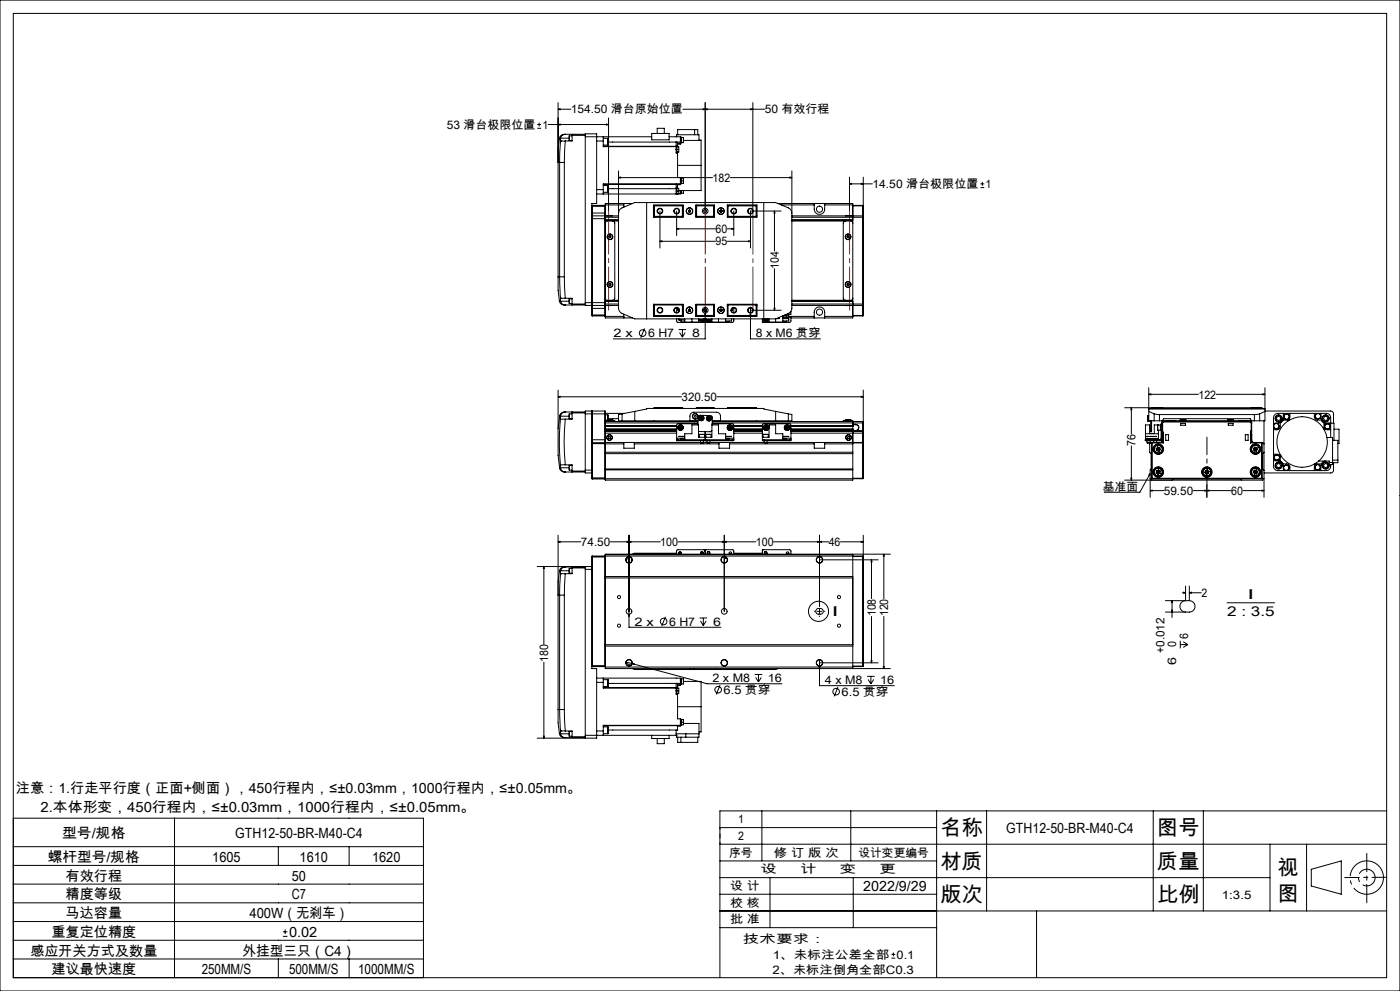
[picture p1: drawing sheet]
<svg xmlns="http://www.w3.org/2000/svg" width="420mm" height="297mm" viewBox="0 0 420 297" stroke-linecap="round" stroke-linejoin="round" font-family="sans-serif">
<g fill="none" stroke="#000" stroke-width=".3">
<path d="M0 0h420v297h-420zM4 4h412v289h-412zM161.2 38.4h1.1M161.2 37.3h1.1M161.7 36.8v1.1M164.5 37.3h18.1M167.4 32.7l.6-.1v.3zM167.4 37.3l.6-.1v.3zM167.4 32.7h3.9M167.4 30.8v52.2M182 37.2l.6 .1-.6 .2zM182.6 35.3v27.9"/>
<path d="M204.9 32.7h24.5M208.4 38.8v1.6M211 32.6l.6 .1-.6 .2zM211.6 32.7l.6-.1v.3zM211.6 30.8v32.4M225.2 32.6l.6 .1-.6 .2zM225.8 30.8v32.4M167.8 41.5l-.4 3.2v4h.5M167.8 41.5l.3 .1M167.9 48.7h1.4M167.9 48.7v34.3M168.1 41.6l.1 .7"/>
<path d="M168.2 42.3l-.3 6.4M168.2 42.3h.1M168.2 42.3h1.4M168.2 41.4l-.1 .2M168.2 41.4h2.5M169.3 48.7v34.3M169.6 40.2a1.49 1.49 0 0 0-1.8 1.3M169.6 42.3l-.3 6.4M169.6 40.2l-.2 .1a1.37 1.37 0 0 0-1.2 1.1M169.6 40.2h6M170.8 40.7v1.4M170.8 40.7h.8"/>
<path d="M170.8 42.1h.8M171.6 40.2v.4M171.6 40.6v1.7h-2M171.6 40.6h4M175.6 41v-.9h3.4v20.9h-1.4v30.5M175.6 41v49.7M175.6 41h19.9M179 42.3h2M179 56.8h2M181 42.3v1.7h22.1v1.6h-.3M181 56.8v1.3M181 41v1.3"/>
<path d="M181 43.5h1.4M181 41.4h1.4M181 57.6h1.4M181 55.6h1.4M181 55.2h23.1M181 43.8h21.8M182.4 41.4v2.1M182.4 55.6v2M182.4 42.6h21.7M182.4 56.5h20.4M185.6 53.2l.6-.1v.3zM185.6 51.2v41.2l.5 1.2 4.3 2h42.3"/>
<path d="M185.6 53.2h28.1M195.5 40h5.2v1.9h-5.2zM197.2 40v-1.6h2.1v1.6M200.7 41h3.4v1.6M202.8 43.8v1M202.8 44.8v1.1h.5M202.8 55.2h.1M202.8 42.6h.1M202.8 42.6v1.2M202.8 55.2v1.3M202.8 56.5v1.6M202.8 58.1h.1"/>
<path d="M202.8 56.4l.8 .1v.8M202.8 41h.1M202.8 44.8h.8M202.8 56.1h.5M202.8 43.7h.5M202.8 57.3h.8M203 41v-.6h6.7v1.7h-4.7M203.1 44h.5v.8M203.1 56.4v1.7M203.3 45.6v.3M203.3 56.1v.4M203.3 45.9v7.3h.8v1.9"/>
<path d="M203.3 43.7v.3M203.3 58.1h.1M203.3 49.6h7M203.3 40.4v-1.6h6v1.6M203.6 44.8v.8h-.5M203.6 57.3v.8h-.5M204.1 55.1v.1M204.1 53.3l.2 1.8M204.1 55.2l-.8 .1v.8M204.1 42.6v.4M204.1 43h-.8v.7M204.1 41.1h.4v1.7h-.4"/>
<path d="M204.1 55.1h-23.1v1.7M204.1 43v.2h-.8M204.1 57.1v1h-25.1M204.1 54.2h.9M204.3 53.4h.7v.8M204.3 41.1v1.7M204.3 57.1v.9M204.5 53.4v1.7h-.4M204.5 41.2h.5v1.6h-.5M204.5 57.1v.9h-.4M205 54.2v.8h-.5M205 57.1v.8h-.5"/>
<path d="M209.7 42h.6v7.6M210.3 49.6v7.5h-6.7M219.1 53.2h18.5M237 53.1l.6 .1-.6 .2zM237.6 51.2l-.1 41.5-.7 1.1-4.1 1.8M254.8 55.1l.6-.1v.2zM254.8 55.1h6.9M254.8 53.1v10.1M258.4 55l.6 .1-.6 .1zM259 53.1v11.7M294.1 56.2h1.2M294.1 55.1h1.2"/>
<path d="M294.7 54.5v1.2M177.6 65.5h4M177.6 63.8h4M177.6 61.9h4M177.7 64.7v26.8M177.7 61.6v3.1M177.7 64.7l-.1 .1M177.7 64.7h3.8M177.7 61.6h-.1M177.7 61.6h3.8M181.5 64.7v26.8M181.5 61.6v3.1"/>
<path d="M181.5 64.7l.1 .1M181.5 61.6h.1M181.6 64.8v.7M181.6 64.7v.1M181.6 65.5v25.2M181.6 61.4h5.5M181.6 64.7h4M181.6 65.1h4M181.6 66h4M181.6 65.9h4M182 64.7h1.7M182.8 70.7h.4l.1 .3-.2 .3h-.3l-.1-.3z"/>
<path d="M183.8 66.2l.5 .2 .1 .4v22.6l-.1 .4-.5 .2M185.6 63.9l.2-1 .5-.4 4.1-1.8h42.3l4.1 1.8 .5 .4 .3 1M185.6 66.2h-3.5l-.4 .2-.1 .4M187.1 61v1.1M189.8 61h-8.2v3.7M194 60.7v34.9M196 61.5h8.9v3.5h-8.9zM196 64.7h.1M196.1 61.6v3.4M196.1 61.6h8.8M196.1 61.6l.2 .1M196.3 61.7v3.1"/>
<path d="M196.3 64.8l-.2 .2h8.8M196.3 64.8h8.4M196.3 61.7h8.4M198 72.3l.6-.1v.3zM198 63.2v11.1M198 72.3h16.6M203 68.6l.6-.2v.3zM203 63.2v7.4M203 68.6h11.6M204.7 61.7v3.1M204.7 61.7l.2-.1v3.4l-.2-.2M206.6 63.4l.2 .2"/>
<path d="M206.6 63.1v.3M206.9 62.9l.3 .2M206.9 62.9l-.3 .2M207.1 63.4l-.3 .2M207.2 63.1l-.1 .3M208.8 61.5v.1M208.8 61.5h5.5v3.5h-5.5zM208.8 61.6h5.5M208.8 65h5.5M208.8 61.6v3.4l.2-.2M208.8 61.6l.2 .1M209 61.7v3.1"/>
<path d="M209 64.8h5.1M209 61.7h5.1M214.1 61.7l.2-.1v3.4l-.2-.2M214.1 61.7v3.1M216 63.4l.3 .2M216 63.1v.3M216.3 62.9l.3 .2M216.3 62.9l-.3 .2M216.6 63.1v.3M216.6 63.4l-.3 .2M218.2 68.6h1.9M218.2 61.5h8.9v3.5h-8.9z"/>
<path d="M218.2 61.6h8.8M218.2 72.3h6.9M218.4 61.7l-.1-.1v3.4l.1-.2M218.4 61.7v3.1M218.4 64.8h8.4M218.4 61.7h8.4M218.9 61.5v.1M219.5 68.4l.6 .2-.6 .1zM220.1 63.2v7.4M224.5 72.2l.6 .1-.6 .2zM226.8 61.7v3.1M226.8 64.8l.2 .2h-8.8"/>
<path d="M227 61.6v3.4M227 64.7h.1M227 61.6l-.2 .1M229.1 60.7v34.9M232.3 63.2l.2 .6h-.3zM232.3 63.2v12M233.4 61h22.4v34.3h-18.5M234.4 63.2h-9.3v11.1M234.4 61.4h9.9M237.6 66.2h17.7l.4 .2 .1 .4M237.6 64.7h21.2M237.6 65.1h21.2"/>
<path d="M237.6 66h18.2M237.6 65.9h18.2M244.3 61a3.2 3.2 0 0 0 .4 2.7 1.55 1.55 0 0 0 1.7 .5 1.55 1.55 0 0 0 1-1.5v-1.7M247.4 61.4h8.4M253.6 66.2l-.4 .2-.2 .4v22.6l.2 .4 .4 .2M253.7 64.7h1.7M254.3 70.7h.3l.1 .3-.2 .3-.3-.1zM255.8 61.6h3M255.8 61.7h3M258.8 65.1h.2M258.8 64.7v.4M258.8 64.7l.2 .1"/>
<path d="M258.8 61.6v.1M258.8 61.7v3M258.8 65.1v26M259 64.8v.3M259 65.1v26M167.4 83v4l.4 3.2M167.4 83h.5M167.8 90.2a1.5 1.5 0 0 0 1.8 1.2M167.9 83l.3 6.4M167.9 83h1.4M168.1 90.1l-.3 .1M168.1 90.1l.1 .2"/>
<path d="M168.2 89.4h.1M168.2 89.4h1.4M168.2 89.4l-.1 .7M168.2 90.3a1.36 1.36 0 0 0 1.4 1.1M168.2 90.3h2.5M169.3 83l.3 6.4M169.6 89.4h2v1.7M169.6 91.4h6M170.8 89.6v1.4M170.8 89.6h.8M170.8 91h.8M171.6 91.1v.3"/>
<path d="M171.6 91.1h4M175.6 90.7v.8h2M175.6 90.7h6M177.6 91.5v.9M177.6 92.4l.1 2.3M177.6 91.5h.1M177.6 92.4h4M177.6 94.4h4M177.7 91.5v3.2M177.7 91.5h3.8M177.7 94.7h3.8M181.5 91.5v3.2"/>
<path d="M181.6 90.7v.8M181.6 91.5v3.8h8.2M181.6 89.4l.1 .4 .4 .2h3.5M181.6 91.5h.1M181.6 91.5h4M181.6 91.1h4M181.6 94.8h5.5M181.6 91.5h-.1M181.6 94.6l-.1 .1M181.6 90.3h4M182 91.5h.1M182 91.6h1.7"/>
<path d="M182.7 85.2l.2-.3 .3 .2 .1 .3-.2 .2-.4-.1zM183.7 91.6h.1M187.1 94.2v1.1M193.4 98.4l-1.2 2.8M196 91.5h.1M196 91.2h8.9v3.6h-8.9zM196.1 91.2v3.5M196.1 94.7h8.8M196.3 91.4h8.4M196.3 91.4v3.1M196.3 94.5h8.4M196.3 94.5l-.2 .2"/>
<path d="M203 95.6v.7l.4 .3h7.9M203 92.2v1.5M203.4 92.9h.3M203.4 92.4v.5M203.6 98.8h2.2M203.6 95.6l.1 .3h1.7M203.6 95.6l.1 .1M203.7 93v.3M203.8 95.9h.4M203.9 99.7l.8 1.3M204.3 94.7v.1M204.3 95.9v.6h1.1"/>
<path d="M204.7 98.8v2.2M204.7 91.4v3.1M204.7 91.4l.2-.1v3.4l-.2-.2M204.9 94.8h-1.2M204.9 91.3h-8.8l.2 .1M205.4 95.6v1h12.3v-1M205.6 99.7l-.9 1.3M206.6 93.1l.2 .2M206.6 92.8v.3M206.9 92.6l.3 .2M206.9 92.6l-.3 .2M207.1 93.2l-.3 .1"/>
<path d="M207.2 92.8l-.1 .4M207.6 95.6v1M208.8 91.2h5.5v3.6h-5.5zM208.8 94.7h5.5M208.8 91.3h5.5M208.8 94.7v.1M209 91.4l-.2-.1v3.4M209 91.4h5.1M209 91.4v3.1M209 94.5h5.1M209 94.5l-.2 .2M209.3 94.7v.1"/>
<path d="M209.4 94.7v.1M209.5 95.6v1M209.7 95.8h1.5M209.7 95.6v.2M210 94.7v.1M210.3 95.8l.1 .2M210.5 95.8l-.1 .2M210.7 95.8l.2 .1M210.9 95.9l-.5 .1M210.9 95.8v.1M211.1 93.1l.2 .2M211.1 92.9h.1"/>
<path d="M211.2 92.9h-.1M211.2 92.8v.1M211.2 95.6v.2M211.3 92.7h.5M211.3 95.6a.76 .76 0 0 1-.6 .8 .76 .76 0 0 1-.9-.6M211.6 93.8l.1 .6h-.3zM211.6 92.1v9.5h-27.6M211.9 95.8h1.6M211.9 95.6v.2M211.9 92.9h.1M211.9 92.8v.1M212 93.1l-.2 .2"/>
<path d="M212.2 95.8v.1M212.2 95.9l.4 .1M212.6 95.8v.2M212.9 95.8l-.3 .2M213.1 94.7v.1M213.3 95.8a.74 .74 0 0 1-.9 .5 .74 .74 0 0 1-.6-.7 .76 .76 0 0 0 .6 .8 .76 .76 0 0 0 .9-.6M213.5 95.6v.2M213.6 95.6v1M213.7 94.7v.1M214.1 91.4l.2-.1v3.4l-.2-.2M214.1 91.4v3.1M215.5 95.6v1"/>
<path d="M216 93.1l.3 .2M216 92.8v.3M216.3 92.6l.3 .2M216.3 92.6l-.3 .2M216.6 92.8v.4M216.6 93.2l-.3 .1M218.2 94.8h1.3M218.2 91.2h8.9v3.6h-8.9zM218.2 94.7h8.8M218.2 91.3h8.8l-.2 .1M218.4 91.4l-.1-.1v3.4l.1-.2M218.4 91.4h8.4"/>
<path d="M218.4 91.4v3.1M218.4 94.5h8.4M218.8 94.7v.1M218.8 96.2v.3h-1.1M218.9 94.7v.1M219.4 92.9h.3M219.5 95.6v.6h-1.8M219.5 95.6v.1M219.7 92.9h-.3M219.7 92.4v.5M220.1 95.6v.7l-.4 .3h-7.9M220.1 92.2v1.5"/>
<path d="M225.1 93.8l.2 .6h-.3zM225.1 92.1v9.5h21.1M225.1 93h9.3M226.8 91.4v3.1M226.8 94.5l.2 .2M227 91.2v3.5M227 91.5h.1M228.9 95.6a.78 .78 0 0 0 .8 .8 .78 .78 0 0 0 .8-.8M229 95.6a.74 .74 0 0 0 .7 .7 .74 .74 0 0 0 .7-.7M229.3 95.6l.1 .3M229.4 95.9l.4 .1M229.6 95.6h.1"/>
<path d="M229.7 95.6l.4 .1M229.7 95.6h.1M229.7 95.6l.1 .4M229.7 95.6l-.3 .3M229.8 95.6h-.1M230.1 95.6v.1M230.1 95.7l-.3 .3M230.7 95.6v1M232.2 92.4h.3l-.2 .6zM232.3 80.5v12.5M232.7 95.6v1M233.6 95.1v.4"/>
<path d="M233.7 95.1v.4h-.9M234.8 94.6v2h-6.1v-1M234.8 94.8h1.8v.4h-1.8M234.8 95.5h1.8M235.9 95.2v.3a.35 .35 0 0 1 .4-.3 .35 .35 0 0 1 .3 .3M235.9 94.5v.3M235.9 96.2v.3h-1.1M236.2 95.3h.2M236.3 94h.3v.5h-1.3M236.6 95.5v.2M236.6 95h.7v1.3l-.4 .3h-8M236.6 95.5v.7h-1.8"/>
<path d="M236.6 94.8h7.7M237.3 93.3v.9h-.7M237.6 91.5h21.2M237.6 91.1h21.2M237.6 90.3h18.2M244.3 95.3a3.2 3.2 0 0 1 .4-2.8 1.55 1.55 0 0 1 1.7-.4 1.55 1.55 0 0 1 1 1.5v1.7M247.4 94.8h8.4M253.7 91.5h.1M253.8 91.6h1.6M254.1 85.2l.3-.3 .3 .2v.3l-.2 .2zM255.4 91.6h.1M255.8 89.4l-.1 .4-.4 .2h-17.7"/>
<path d="M255.8 94.7h3M255.8 94.5h3M258.8 91.1h.2M258.8 91.1v.4M258.8 94.5h.2M258.8 94.5v.2M258.8 91.5v3M259 91.1v.3M259 91.4l-.2 .1M259 94.5l-.2 .2M259 91.4v3.1M167.4 118.9l.6-.1v.3z"/>
<path d="M167.4 116.9v11.6M167.4 118.9h37.1M215.1 118.9h43.9M258.4 118.8l.6 .1-.6 .2zM259 116.9v26.4M344.6 118.2l.6-.2v.4zM344.6 116.2v9.9M344.6 118.2h14.9M364.8 118.2h14.7M378.9 118l.6 .2-.6 .2zM379.5 116.2v9.9h-1.6M167.4 128.5v8l.5 3.7"/>
<path d="M167.9 124.7l.3 .1M167.9 124.7l-.5 3.8M168.1 125.6a74.7 74.7 0 0 0 0 13.7M168.1 125.6h1.5M168.1 139.3l.1 .9M168.2 124.8l-.1 .8M168.2 124.7v.1M168.2 124.7h2.5M169.6 125.6a66.6 66.6 0 0 0 0 13.7M169.6 139.3h-1.5M169.6 123.5h-.3a1.43 1.43 0 0 0-1.4 1.2M169.6 123.5a1.44 1.44 0 0 0-1.4 1.2"/>
<path d="M169.6 139.3h2v1.9M169.6 123.5h6M170.7 124.7l.1 .8M170.8 139.5l-.1 .7M170.8 124l-.1 .7M170.8 124v1.5M170.8 139.5v1.4M170.8 124h.8M170.8 125.5h.8M170.8 139.5h.8M171.6 123.5v.3M171.6 123.8h4"/>
<path d="M171.6 123.8v1.8h-2M175.6 124h6M175.6 124v16.9M177.6 123.2v9.5M177.6 123.3l.1 9.4M177.6 132.7l.1 10.8M177.6 131.8h4M177.6 133h4M177.7 132.7v10.8M177.7 132.7h-.1M177.7 132.7h3.8M181.5 123.2h-5.9v.8"/>
<path d="M181.5 123.2v9.5M181.5 123.2l.1 .8M181.5 132.7v10.8M181.5 132.7h.1M181.6 131.8v.8M181.6 129.1v.2M181.6 124v2.7M181.6 129.3v2.5M181.6 126.1h.5M181.6 124.4h.8M181.6 123.9h5.7M181.6 126.7v2.4"/>
<path d="M181.6 132.6h5.5M181.6 126.3h27.8M181.6 126.7h27.8M181.6 129.3h21.4M181.6 129.1h21.4M181.6 129.8h21.4M181.6 133h5.5M181.6 135.5h74.2M181.6 136h74.2M181.6 128.6h21.4M181.6 127.7h21.4M182.2 125.8h.1"/>
<path d="M182.1 125.9v.4M182.1 126.1h1.7M182.2 126.1h1.6M182.2 125.8h1.3M182.4 124.4v1.4M182.4 125.5h3.2M182.6 130.9l.6 .1-.1 .3h-.6zM183.5 125.8h.3M183.6 125.9h.2M183.8 125.9h.1M183.8 126.1h.6v.2M183.8 125.9v.4"/>
<path d="M186.6 126.1h20.4v-1.4a1.21 1.21 0 0 1 1.1-1.2h6.9a1.21 1.21 0 0 1 1.1 1.2v1.4h20.4M186.6 124l-1 .2v1.9h1M186.6 124v2.1M187.1 132.6h3.2M187.1 132.6v1.7h3.2v-1.7M190.3 132.6h19.8M190.3 133h25.4M190.4 123.3v2.8M196.1 122.3h8.8M196.1 122.3v.1M196.1 126.1v.2M203 131.8h.4"/>
<path d="M203 131.8v.3h.4M203 131.3v.5M203 128.7h-21.4h21.4M203 127.6h-21.4l21.4 .1M203 131.3h2.4M203.4 131.8h7.7M203.4 131.8v.3M203.4 132.1h7.7M203.8 127.9v.5M203.8 128.4l.4 .2M203.8 127.9l.3 .3M204.1 127.7l-.3 .2"/>
<path d="M204.1 127.7l.4 .2M204.1 127.7v.5M204.1 128.2l.1 .4M204.1 128.2l.4 .1M204.1 128.2l-.3 .2M204.5 127.9v.4M204.5 128.3l-.3 .3M204.5 127.9l-.4 .3M204.9 122.3v.1M205.4 131.8v-1.8h2.2v-2.7h1.9v3.8h4.1v-3.8h1.9v2.7h2.2v1.8M205.4 131.4h-1.1v.2h1.1M205.4 130.8h-1.7h1.7"/>
<path d="M207 126h2.4M208.8 122.3h5.5M208.8 122.3v.1M209.3 127.3l.1-2.4 .5-.4 3.4 .1 .3 .1v2.6M209.4 127l-6.2 .1-.2 .2v4M209.8 130.2h1.5M209.8 130.2v.9M210 125.2l.1 .4M210 125.2l.4 .1M210.1 125.6l.4 .1M210.1 132.7h.9M210.1 132.1v.6"/>
<path d="M210.3 124.9l-.3 .3M210.3 124.9l.4 .1M210.3 124.9l.1 .4M210.4 125.3l-.3 .3M210.4 125.3l.1 .4M210.4 125.3l.4 .1M210.7 125l.1 .4M210.7 125l-.3 .3M210.8 125.4l-.3 .3M211 132.1v.6M211 132.6h1.1M211.1 131.8h.9"/>
<path d="M211.1 132.1h.5M211.1 131.8v.3M211.3 130.2h.1M211.3 130.2h-1.5M211.3 130.2v.9M211.6 132.1h.4M211.6 129.4v2.7M211.8 130.2h1.5M211.8 130.2v.9M211.8 130.2h.1M212 131.8h7.7M212 132.1h7.7"/>
<path d="M212 131.8v.3M212.1 132.7h.9M212.1 132.1v.6M212.3 125.3l.1 .4M212.3 125.3l.4 .1M212.4 125.7l.4 .1M212.6 125l-.3 .3M212.6 125l.4 .1M212.6 125l.1 .4M212.7 125.4l.1 .4M212.7 125.4l.4 .1M213 132.1v.6"/>
<path d="M213 132.6h2.7M213 125.1l.1 .4M213 125.1l-.6 .6M213.1 125.5l-.3 .3M213.3 130.2h.1M213.3 130.2v.9M213.6 129l-.5 .4-3.6-.2M213.6 127l6.4 .1 .1 .2v4M213.7 126h2.4M213.7 126.3h45.1M213.7 126.7h45.1M214.3 122.3v.1"/>
<path d="M215.7 132.6h3.2M215.7 132.6v1.7h3.2v-1.7M217.7 131.4h1.1v.2h-1.1M217.7 130.8h1.8h-1.8M217.7 131.3h2.4M218.3 122.3h8.7M218.3 122.3v.1M218.6 128l.1 .4M218.6 128l.8 .3M218.7 128.4l.3 .2M218.9 132.6h10.4M218.9 133h25.4"/>
<path d="M219 127.7l.4 .2M219 127.7l-.4 .3M219 127.7v.9M219.4 127.9v.4M219.4 127.9l-.7 .5M219.4 128.3l-.4 .3M219.7 131.8h.4M219.7 131.8v.3M220.1 131.8v.3h-.4M220.1 131.3v.5M220.1 129.3h8.6M220.1 129.1h8.6"/>
<path d="M220.1 129.8h8.6M220.1 128.7h8.6M220.1 127.7h8.6M220.1 128.6h8.6M220.1 127.6h8.6M227 122.3v.1M227 126.1v.2M228.7 131.8h.4M228.7 131.1h2v-3.8h2v2.7h2.1v1.8M228.9 130.2h1.6M228.9 130.2v.9M229.1 131.8h7.8"/>
<path d="M229.1 132.1h7.8M229.1 131.8v.3M229.3 132.7h.8M229.3 132.1v.6M229.4 128.3l.4 .3M229.5 127.8l-.1 .5M229.5 127.8l.3 .4M229.8 128.2v.4M229.8 128.2l.4 .2M229.8 128.2l-.4 .1M229.9 127.7l.4 .3M229.9 127.7l-.4 .1"/>
<path d="M229.9 127.7l-.1 .5M230.1 132.1v.6M230.1 132.6h14.2M230.2 128.4l-.4 .2M230.3 128l-.1 .4M230.3 128l-.5 .2M230.5 130.2v.9M232.7 123.3v2.8M232.7 123.3l-3.6-.7v-.2h-35.1v.2l-7.4 1.4M232.7 123.3l3.8 .7M234.8 131.4h1.1v.2h-1.1M234.8 130.8h1.8h-1.8"/>
<path d="M234.8 131.3h2.5M235.8 128v.4M235.8 128.4l.3 .2M235.8 128l.3 .2M236.1 127.7l.4 .2M236.1 127.7l-.3 .3M236.1 127.7v.5M236.1 128.2l.4 .1M236.1 128.2v.4M236.1 128.2l-.3 .2M236.5 124l1.1 .2v1.9h-1.1M236.5 124v2.1"/>
<path d="M236.5 127.9v.4M236.5 128.3l-.4 .3M236.5 127.9l-.4 .3M236.9 131.8h.4M236.9 131.8v.3M237.3 131.3v-4l-.2-.2-8-.1-.4 .3v4.8h.4M237.3 131.8v.3h-.4M237.3 131.3v.5M237.3 127.6l18.5 .1M237.3 129.3h21.5M237.3 129.8h21.5M237.3 128.7h18.5"/>
<path d="M237.3 127.7h18.5M237.3 128.6h18.5M244.3 132.6h3.1M244.3 132.6v1.7h3.1v-1.7M247.4 132.6h11.4M247.4 133h8.4M253.6 125.8h.1M253.6 126.1h2.2v3M253.6 126.1h-.6v.2M253.6 125.9h1.7M253.6 125.9v.4M253.6 126.1h1.6"/>
<path d="M253.6 125.8l1.7 .1M254.5 130.8l.3 .1 .1 .3-.2 .2h-.3l-.2-.3zM255.3 125.9v.4M255.8 129.1v14.8h-74.2v-11.3M255.8 129.1h.1M255.8 128.7h-18.5M255.8 128.7h.1M255.8 127.7h.1M255.8 132.7h3M255.8 127.2h.9M255.8 127.3h.9M255.8 129.1h3"/>
<path d="M256.7 127.2a.99 .99 0 0 1 1 .9 .99 .99 0 0 1-.8 1M256.7 127.3a.88 .88 0 0 1 .9 .9 .88 .88 0 0 1-.9 .8M256.7 127.2v.1M256.7 129v.1M256.7 129l-19.4 .1M258.8 132.6v.1M258.8 129.1h.2M258.8 126.3v.4M258.8 129.1v.2M258.8 129.3v.5M258.8 126.7v2.4M258.8 129.8v2.8"/>
<path d="M258.8 132.7v10.6M259 129.2l-.2 .1M259 129.1h.1M259 129.2l-.2 .6M337.4 122.2l41.2 .1M339.4 122.2l.1 .6h-.2zM339.4 122.2v7.9M339.4 133.6v10.3M343.6 130h3.9M343.7 131.4h3.8v.2h-3.8zM344 131.8h-.4v.3h.4M344 131.8h3.9"/>
<path d="M344 130.8h.7zM344 132.1h1.2M344 131.8v.3M344.1 132.7h.9M344.1 132.1v.6M344.3 124.7l.1 1.5M344.4 124.6l-.1 .1M344.4 124.6v1.6M344.4 124.6h.1M344.4 124.6h.2M344.6 122.4h34.9M344.6 122.6h34.9"/>
<path d="M344.6 123.3l1.7 .7M345 130.8h.4zM345 132.1v.6M345.2 132.1h.8M345.2 131.8v.3M345.2 128.9v.5h.3v-.5M345.2 128.9h.3M345.2 126.1v2.8M345.5 132.7h.2M345.5 122.3h3.4M345.5 122.3v.1M345.5 126.1v2.8"/>
<path d="M345.5 132.7v10.6M345.7 132.7h3.3M345.7 122.2l-.2 .1M345.7 132.7v10.6M345.7 130.8h.4zM346 131.8v.3M346 132.1h1.9M346.1 132.1v.5M346.3 124l1.5 .2M346.3 126.1h1.5M346.3 126.1l-1.9 .1M346.3 124v2.1"/>
<path d="M346.5 130.8h.4zM346.9 134.5l.2 .6M346.9 134.5l.6 .1M347 132.1v.5M347.1 135.1l.6 .1M347.3 127.4v1.5zM347.3 134l-.4 .5M347.3 134l.6 .1M347.3 134l.2 .6M347.3 128.9h.8M347.5 134.6l-.4 .5M347.5 134.6l.2 .6"/>
<path d="M347.5 134.6l.7 .1M347.5 127.3v.1M347.5 128.9v2.9M347.8 126.1h.9M347.8 124.2h28.5M347.8 124.2v1.9M347.9 131.8v.3M347.9 134.1l.3 .6M347.9 134.1l-.4 .5M348.1 127.4l-1.8-.1v2.6h-1.4v-2.6h-1.3v4.5M348.2 134.7l-.5 .5M348.3 127.3h-.2v1.7h.2"/>
<path d="M348.3 131.3l-.4 .5M348.3 131.3h.3M348.3 127.5h.4M348.3 127.5v3.8M348.6 131.5l-.7 .6M348.6 132l-.5 .6M348.7 130.3v1.7M348.7 127h-.4v.5M348.7 126.1l.4-.6h26l.4 .6M348.7 132h.1M348.7 130.3h.1M348.7 126.1v4.2"/>
<path d="M348.7 129.3l.1 .5M348.7 126h26.7M348.7 132l-.4 .6M348.7 126v.5M348.7 129.3v1M348.8 130.3h.1M348.8 129.2l.2 .6M348.8 129.1h.1M348.8 129.2l-.1 .1M348.8 129.1l-.1 .2M348.8 130.3v1.7M348.8 122.2l.1 .1"/>
<path d="M348.8 126.7v2.4M348.8 131.9v.1M348.8 129.8h.2M348.8 132.6l.2 .1M348.8 132.6h-3.5l-.4 .4v2.5l.4 .5v4.5l-.2 .3v8.2M348.8 129.8v2.8M348.9 122.3v.1M349 129.8v2.9M349.1 126.5l-.3 .2M349.1 126.3v.2M349.1 126.3l-.4 .3 .1 .1M349.1 126.3h26"/>
<path d="M349.1 126.5h26M349.7 130.3h.9v1.7h-.9zM350.2 126.3v-.2h.6v.2M352.5 126v.1M354 126l.1 .1M354 126h1.8M354 125.9h1.1M354 125.9v.1M354.2 126.9h1.4v.6h-1.4zM355.1 125.8l-1.1 .1M355.1 125.8l.7 .1M355.1 125.9h.7"/>
<path d="M355.8 126l-.1 .1M355.8 125.9v.1M368.3 126l.1 .1M368.3 126h1.8M368.3 125.9h1.2M368.3 125.9v.1M368.5 126.9h1.4v.6h-1.4zM369.4 125.8l-1.1 .1M369.4 125.8h.6M370 125.8l.1 .1M370.1 126l-.1 .1M370.1 125.9v.1"/>
<path d="M371.7 126v.1M373.3 126.3v-.2h.6v.2M373.6 130.3h.8v1.7h-.8zM375.1 126.5l.3 .2M375.1 126.3v.2M375.1 126.3l.3 .2v.2M375.1 129.8h.2M375.1 132.7h3.4M375.1 129.8v2.9M375.2 122.3h3.4M375.2 122.3v.1M375.3 131.9v.1"/>
<path d="M375.3 132.6l-.2 .1M375.3 132.6h3.5l.4 .4M375.3 129.8v2.8M375.3 130.3h.1M375.3 129.2l-.2 .6M375.3 129.2l.2 .1M375.3 130.3v1.7M375.3 132h.2M375.3 130.3h.2M375.4 129.1l-.1 .1M375.4 129.1l.1 .2M375.4 126.7v2.4"/>
<path d="M375.4 122.2l-.2 .1M375.4 126v.5M375.4 129.3v1M375.4 132l.4 .6M375.5 130.3v1.7M375.5 129.3l-.2 .5M375.5 132l.5 .6M375.5 126.1h.8M375.5 126.1v4.2M376 134.5l.2 .6M376 134.5l.6 .1M376.2 135.1l.7 .1"/>
<path d="M376.3 126.1h1.6M376.3 124.2v1.9M376.4 134l-.4 .5M376.4 134l.6 .1M376.4 134l.5 1.2M376.6 134.6l-.4 .5M376.6 134.6l.7 .1M377 134.1l.3 .6M377 134.1l-.4 .5M377.3 134.7l-.4 .5M377.9 124l-1.6 .2M377.9 124v2.1"/>
<path d="M378.5 132.7h.1M378.5 132.7v10.6M378.6 122.3v.1M378.6 132.7v10.6M379.2 126.1v22.9M379.2 135.5l-.4 .5v4.5l.4 .5M379.5 123.2h19.7a.84 .84 0 0 1 .8 .8v2.8M379.5 123.3l-1.6 .7M382.1 136.1h1.2l.5 .3 .3-.2M382.1 138l1.5 .2M382.1 127.8v12a1.33 1.33 0 0 0 1.3 1.2h2.4M383 125.1l.6-.4 .5 .4v.6l-.5 .3-.6-.3z"/>
<path d="M383.2 139h.7l.3 .6-.3 .5h-.7l-.3-.5zM383.6 138.2l.5 .1M383.6 138.2a2.09 2.09 0 0 1 1.4 2.6l.1 .2M384.1 138.3l.7 .7h1.2a1.02 1.02 0 0 1 1 1v1M384.3 136.6l-.2 .2v1.5M384.8 125.9l-.7 .8v1.1a.96 .96 0 0 1-1 1h-1M384.8 125.9h1.5l.2 .2M384.9 125.5l-.1 .4M384.9 125.5a2.09 2.09 0 0 1-2.6 1.4h-.2M385.1 123.9l-.2 1.6M386 124.1a.83 .83 0 0 1 .8 .8 .83 .83 0 0 1-.8 .8M386 124.1a.83 .83 0 0 0-.9 .8 .83 .83 0 0 0 .9 .8"/>
<path d="M387 123.9v1.2l-.3 .5 .2 .3M394.3 123.9v1a.97 .97 0 0 0 1 1h1.1l.8 .8M394.4 139l.2 .3-.3 .5v1.2M394.8 138.8l.1 .2h1.5M395.3 123.9h-11.9a1.33 1.33 0 0 0-1.3 1.3v2.4M395.3 139.2a.85 .85 0 0 1 .9 .8 .85 .85 0 0 1-.9 .9M395.3 139.2a.85 .85 0 0 0-.8 .8 .85 .85 0 0 0 .8 .9M395.3 139.2a.86 .86 0 0 0-.9 .8 .86 .86 0 0 0 .9 .9M395.4 123.9a.79 .79 0 0 1 .8 .8 .79 .79 0 0 1-.8 .8M395.4 123.9a.79 .79 0 0 0-.8 .8 .79 .79 0 0 0 .8 .8M395.4 123.9a.85 .85 0 0 0-.8 .8 .85 .85 0 0 0 .8 .9M395.4 123.9a.85 .85 0 0 1 .9 .8 .85 .85 0 0 1-.9 .9"/>
<path d="M395.5 123.9h2.4a1.33 1.33 0 0 1 1.3 1.3v5.9M395.6 138.1v.1M396.2 123.9l.1 1.2a1.45 1.45 0 0 0 1.3 1.6M396.4 139l-.2 2M397.1 139.2l.6-.3 .6 .3v.7l-.6 .3-.6-.3zM397.2 126.7h.4M397.2 128.7l.3-.2 .5 .3h1.2M397.2 126.7v1.5l-.2 .1M397.3 127.8a.86 .86 0 0 0 .9 .9 .86 .86 0 0 0 .9-.9M397.4 127.8a.85 .85 0 0 0 .8 .9 .85 .85 0 0 0 .9-.9M397.4 127.8a.85 .85 0 0 1 .8-.8 .85 .85 0 0 1 .9 .8M397.4 124.8h.6l.4 .6-.4 .6h-.6l-.3-.6z"/>
<path d="M397.6 126.7l1.6 .2M397.7 138.2a1.36 1.36 0 0 0-1.3 .8M398.1 131.1h1.7v8.1h-1v-1h-3.2M398.3 126.8h1.9v5.2M398.8 138.6h1M399.2 139.2a1.39 1.39 0 0 1-1.3 1.8h-11.9M399.8 132h1.6v6.7h-1.6M399.8 137.9h1.6M400 138.7v2.2a.84 .84 0 0 1-.8 .8h-20M400.2 128.6h1.5v4.3h-.3M167.9 140.2a1.44 1.44 0 0 0 1.7 1.3M168.2 140.2h-.3"/>
<path d="M168.2 140.2a1.39 1.39 0 0 0 1.4 1.3M168.2 140.2h.1M168.2 140.2h2.5M169.6 141.5h6M170.7 140.2l.1 .7M170.8 140.9h.8M171.6 141.2v.3M171.6 141.2h4M175.6 140.9v.8h2M175.6 140.9h2M177.6 143.2h4M177.7 143.5h3.8"/>
<path d="M181.6 143.4l-.1 .1M181.6 143.5h77.2M181.6 140.8h74.2M181.6 140.5h74.2M255.8 143.3h3M258.8 143.3h.2M258.8 143.3v.2M259 143.3l-.2 .2M339.3 143.3h.2l-.1 .6zM345.1 141.9l-.2 .6-.3-.1zM345.1 141.9l-3.2 5.6h-10.6M345.1 143.5l.4 .4"/>
<path d="M345.1 147l.6-.1v.3zM345.1 147h4M345.5 143.3h.2M345.5 143.3l.2 .2M345.7 143.3v.2M345.7 143.3h32.8M345.7 143.5h32.8M346.9 141.7l.5 .4M347 141.1l-.1 .6M347 141.1l.5 .4M347.5 141.5l.5 .4M347.5 141.5l-.6 .2"/>
<path d="M347.5 141.5l-.1 .6M347.6 140.8l-.6 .3M347.6 140.8l.5 .4M347.6 140.8l-.1 .7M348 141.9l-.6 .2M348.1 141.2l-.1 .7M348.1 141.2l-.6 .3M352 143.5h20.1M352.1 143.5l-.5 .4M361.4 141.6l.4 .5M361.5 146.9l.6 .1-.6 .2zM361.6 141l-.2 .6"/>
<path d="M361.6 141l.5 .5M362.1 141.5l-.7 .1M362.1 141.5l.4 .5M362.1 147l.6-.1v.3zM362.1 145.3v3.7M362.3 140.8l.4 .5M362.3 140.8l-.7 .2M362.3 140.8l-.5 1.3M362.5 142l-.7 .1M362.7 141.3l-.2 .7M362.7 141.3l-.6 .2M369.4 147h-11.4"/>
<path d="M372.1 143.5l.4 .4M372.9 147h6.3M376 141.5l.3 .6M376.3 140.9l-.3 .6M376.3 140.9l.3 .6M376.6 141.5l-.3 .6M376.6 141.5l.4 .5M376.9 140.9l.4 .5M376.9 140.9h-.6M376.9 140.9l-.3 .6M377 142l-.7 .1M377.3 141.4l-.3 .6"/>
<path d="M377.3 141.4l-1.3 .1M378.5 143.3h.1M378.5 143.3v.2M378.6 146.9l.6 .1-.6 .2zM378.6 143.3l-.1 .2M379.2 143.5l-.4 .4h-41.4M163.2 169.8l.1 .6h-.3zM163.2 169.8v23.3M167.4 162.4l.6-.2v.4zM167.4 160.4v52.3M167.4 162.4h6.9M167.8 171.2l-.4 3.2v4h.5"/>
<path d="M167.8 171.2h.3M167.9 178.4h1.4M167.9 178.4v34.3M168.1 171.2l.1 .7M168.2 171.9l-.3 6.5M168.2 171.9h.1M168.2 171.9h1.4M168.2 171.1l-.1 .1M168.2 171.1h2.5M169.3 178.4v34.3M169.6 169.9a1.49 1.49 0 0 0-1.8 1.3M169.6 171.9l-.3 6.5"/>
<path d="M169.6 169.9a1.42 1.42 0 0 0-1.4 1.2M169.6 169.9h6M170.8 170.4v1.4M170.8 170.4h.8M170.8 171.8h.8M171.6 169.9v.3M171.6 170.2v1.7h-2M171.6 170.2h4M175.6 169.8v.8M175.6 170.6v49.8M175.6 170.6h2M177.6 169.8h-16.5"/>
<path d="M177.6 167h4M177.7 166.6l-.1 33.8h1.4v20.8h-17.9M177.7 166.6v33.2M177.7 166.6h3.8M181.5 166.6v33.2M181.5 166.6l.1 .1M181.6 166.6h77.2M181.6 172.8h74.2M181.6 173.2h74.2M181.6 166.2h74.2M183.1 162.4h15M188.1 162.2l.6 .2-.6 .2z"/>
<path d="M188.7 162.4l.6-.2v.4zM188.7 160.4v27.6h27.6M189.3 167l-1.5 .7M203 166.1v-1l.3-.4h7.9l.4 .5 .3-.5h7.9l.3 .4v1M203 165.8h-12.6l-.6 .3M203.4 162.4h23.4M203.6 165.8h.1M203.7 165.6v.2M203.7 165.9h.6M203.8 165.4h.4M203.9 166.1a.36 .36 0 0 1-.2-.6 .36 .36 0 0 1 .6 0 .36 .36 0 0 1-.2 .6M204.3 165.6v.2"/>
<path d="M210.3 166.1a.44 .44 0 0 1-.1-.7 .44 .44 0 0 1 .7 0 .44 .44 0 0 1-.1 .7M211.3 164.8h.5M211.6 164.8v1.3M212.3 166.1a.43 .43 0 0 1-.1-.7 .43 .43 0 0 1 .7 0 .43 .43 0 0 1-.1 .7M216.7 162.2l.6 .2-.6 .2zM217.3 166.9l.3 .3 .5 .1M217.3 160.4v22.8M217.3 162.4l.6-.2v.4zM217.7 167v.3M218.8 165.6v.2M218.8 165.9h.7M219 166.1a.36 .36 0 0 1-.2-.6 .36 .36 0 0 1 .6 0 .36 .36 0 0 1-.2 .6"/>
<path d="M219.5 165.6v.2M220.1 165.8h8.6M228.7 165.2l.4-.5h7.8l.4 .4v1M228.9 164.8h-.2v1.3M229.4 166.1a.43 .43 0 0 1 0-.7 .43 .43 0 0 1 .6 0 .43 .43 0 0 1 0 .7M232.1 162.4h16.5M235.9 165.6v.2M235.9 165.9h.7M236.2 166.1a.36 .36 0 0 1-.2-.6 .36 .36 0 0 1 .6 0 .36 .36 0 0 1-.2 .6M236.6 165.6v.2M245.3 162.2l.6 .2-.6 .2zM245.9 167.8h17.6"/>
<path d="M245.9 160.4v21.2M245.9 162.4l.6-.2v.4zM252.1 162.4h6.9M255.8 166.1v34.3M255.8 166.8h3M258.4 162.2l.6 .2-.6 .2zM258.8 166.6v.2M258.8 166.8v32.8M259 160.4v39.2M261.4 167.8l.2 .6h-.3zM261.4 167.8v11.6M265.1 166.1l.2 .6h-.3z"/>
<path d="M265.1 166.1v13.3M267.1 166.1h-85.5v34.3h85.5M354.7 177.7h1M355.1 177.5l.6 .2-.6 .1zM355.7 175.6v4.4a1.71 1.71 0 0 0-1.7 1.7 1.71 1.71 0 0 0 1.7 1.7M356.8 177.7l.6-.2v.3zM356.8 175.6v4.4M356.8 177.7h3.6M163.2 198.5v22.7M177.6 199.5h4M177.6 199.7l.1 .1M177.7 199.8h3.8"/>
<path d="M181.6 193.2h74.2M181.6 199.7l-.1 .1M181.6 199.9h74.2M181.6 193.6h74.2M187.7 198.4l2 .5M187.8 198.8l1.5 .6M188.7 184.1l.1 .6h-.2zM189.7 198.9h.6l-.1 .3zM189.7 198.9l22.4 6h22.5M199.6 184.9l-1.1 2.8M209.9 185.2h2.2M210.1 186.1l.9 1.4"/>
<path d="M211 185.2v2.3M211.8 186.1l-.8 1.4M245 182.6a1.12 1.12 0 0 1 1.4-.2 1.12 1.12 0 0 1 .5 1.3 1.11 1.11 0 0 1-1.4 .5 1.11 1.11 0 0 1-.7-1.4zM245.1 183.2h1.5M245.9 199.6l.1 .6h-.3zM245.9 197.7v7.8h22.4M245.9 198.6h17.6M245.9 182.5v1.4M255.8 199.8h3M255.8 199.6h3M258.8 199.6h.2M258.8 199.6v.2"/>
<path d="M259 199.6l-.2 .2M261.3 198h.3l-.2 .6zM261.4 184.7v13.9M265 199.8h.3l-.2 .6zM265.1 184.7v15.7M349.6 180h7.2M351.4 182.8h.4l-.2 .6zM351.6 180v5.1M351.6 180l.2 .6h-.4zM354.1 192v2.3M354.1 193.2h2.2M355 192.3l1.3 .9"/>
<path d="M356.3 193.2l-1.3 .8M356.8 180a1.71 1.71 0 0 1 1.7 1.7 1.71 1.71 0 0 1-1.7 1.7h-7.2M368.1 180.7h14.3M167.4 212.7v3.9l.4 3.2M167.4 212.7h.5M167.8 219.8a1.49 1.49 0 0 0 1.8 1.3M167.9 212.7h1.4M167.9 212.7l.3 6.4M168.1 219.8h-.3M168.1 219.8l.1 .1M168.2 219.1h1.4M168.2 219.1h.1"/>
<path d="M168.2 219.1l-.1 .7M168.2 219.9v.1a1.42 1.42 0 0 0 1.4 1.1M168.2 219.9h2.5M169.3 212.7l.3 6.4M169.6 219.1h2v1.7M170.8 219.2v1.5M170.8 219.2h.8M179 203.2h25.1v1.6M179 219.1h2M179 204.5h2M181 204.5v1.7h22.1v1.7h-.3M181 219.1v1.3"/>
<path d="M181 203.2v1.3M181 219.9h1.4M181 217.8h1.4M181 205.7h1.4M181 203.7h1.4M181 217.5h23.1M181 206.1h21.8M182.4 217.8v2.1M182.4 203.7v2M182.4 218.8l20.4 .1M182.4 204.8h21.7M189.8 200.4l.6 .3h16.6"/>
<path d="M202.8 207v1.1h.5M202.8 206.1v.9M202.8 204.8h.1M202.8 204.8v1.3M202.8 203.2h.1M202.8 218.9v1.5M202.8 219.9h6.9M202.8 207h.8M202.8 206h.5M203.1 206.2h.5v.8M203.3 207.8v.3M203.3 208.1v7.3h.8v2"/>
<path d="M203.3 206v.2M203.3 211.8h7M203.6 207v.8h-.5M204.1 217.4v.1M204.1 215.6l.2 1.7M204.1 217.5l-.8 .1v1.3h-.5M204.1 204.8v.4M204.1 205.2h-.8v.8M204.1 203.4h.4v1.7h-.4M204.1 205.2v.3h-.8M204.1 217.4h-23.1v1.7M204.1 216.5h.9"/>
<path d="M204.3 215.6h.7v.9M204.3 203.4v1.7M204.5 215.6v1.7h-.4M204.5 203.4h.5v1.6h-.5M205 216.5v.7h-.5M205 204.2h5.3v7.6M205 216.8h4.7v4.1h-6.7v-.5h-27.4M205.7 219.9v1M207 200.7h1.1M207 200.4v.3M208.1 200.7h6.9M208.1 200.4v.3"/>
<path d="M210.3 211.8v7.6h-.6M215 200.7h1.1M215 200.4v.3M216 205.3l-1.1 2.8M216.1 200.4v.3M226.4 202.1h2.3M226.7 203l.8 1.4M227.5 202.1v2.3M228.4 203l-.9 1.4M233.4 200.4l-.7 .3h-16.6M251.4 205.9l-1.1 2.8M260.1 202.7h2.3"/>
<path d="M260.4 203.6l.9 1.4M261.3 202.7v2.3M262.1 203.6l-.8 1.4M163 220.6h.3l-.1 .6zM169.6 221.1h6M170.8 220.7h.8M171.6 220.8v.3M171.6 220.8h4M175.6 220.4v.8M195.5 220.4v.9h5.2v-.9M197.2 221.3v1.6h2.1v-1.6M202.8 220.4h.1"/>
<path d="M203.3 220.9v1.6h6v-1.6M204.3 220.9v1.6M4 245.2h123v47.8M4 253.7h123M4 259.4h123M52.4 245.2v47.8M83.5 253.7v5.7M104.7 253.7v5.7M216 253h200M216 248h65M216 258h65M228.6 243v15"/>
<path d="M255.2 243v15M281 243v50M296 243v30M346 243v30M361 243v30M381 253v20M392 253v20M416 243h-200v50M4 265h123M4 270.6h123M4 276.2h123M84.9 279.3h1.3"/>
<path d="M85.5 278.6v1.3M216 278h65M216 273h200M216 263h165M216 268h65M231 263v15M256 263v15M311 273v20M393.4 260.5l9-2.5v10l-9-2.5zM4 281.8h123M4 287.4h123M83.5 287.4v5.6"/>
<path d="M84.9 280.6h1.3M104.7 287.4v5.6M267.4 287.2h1.2M267.4 286h1.2M268 285.5v1.1"/>
<circle cx="183" cy="71" r=".82"/>
<circle cx="183" cy="71" r=".85"/>
<circle cx="198" cy="63.3" r=".72"/>
<circle cx="198" cy="63.3" r=".87"/>
<circle cx="203" cy="63.3" r=".72"/>
<circle cx="203" cy="63.3" r=".87"/>
<circle cx="206.9" cy="63.3" r=".96"/>
<circle cx="206.9" cy="63.3" r=".98"/>
<circle cx="211.6" cy="63.3" r=".85"/>
<circle cx="211.6" cy="63.3" r=".43"/>
<circle cx="216.3" cy="63.3" r=".96"/>
<circle cx="216.3" cy="63.3" r=".98"/>
<circle cx="220.1" cy="63.3" r=".88"/>
<circle cx="220.1" cy="63.3" r=".72"/>
<circle cx="225.1" cy="63.3" r=".72"/>
<circle cx="225.1" cy="63.3" r=".87"/>
<circle cx="245.8" cy="62.7" r=".93"/>
<circle cx="254.4" cy="71" r=".82"/>
<circle cx="254.4" cy="71" r=".85"/>
<circle cx="183" cy="85.2" r=".82"/>
<circle cx="183" cy="85.3" r=".85"/>
<circle cx="192.8" cy="99.8" r=".99"/>
<circle cx="198" cy="93" r=".71"/>
<circle cx="198" cy="93" r=".86"/>
<circle cx="203" cy="93" r=".7"/>
<circle cx="203" cy="93" r=".86"/>
<circle cx="206.8" cy="93" r=".99"/>
<circle cx="206.9" cy="93" r=".96"/>
<circle cx="211.6" cy="93" r=".85"/>
<circle cx="211.6" cy="93" r=".43"/>
<circle cx="216.3" cy="93" r=".99"/>
<circle cx="216.3" cy="93" r=".96"/>
<circle cx="220.1" cy="93" r=".87"/>
<circle cx="220.1" cy="93" r=".7"/>
<circle cx="225.1" cy="93" r=".71"/>
<circle cx="225.1" cy="93" r=".86"/>
<circle cx="245.8" cy="93.5" r=".93"/>
<circle cx="254.4" cy="85.3" r=".83"/>
<circle cx="254.4" cy="85.3" r=".86"/>
<circle cx="182.8" cy="131.1" r=".81"/>
<circle cx="182.8" cy="131.1" r=".85"/>
<circle cx="204.1" cy="128.2" r=".74"/>
<circle cx="204.1" cy="128.2" r=".78"/>
<circle cx="204.1" cy="128.2" r=".86"/>
<circle cx="208.6" cy="124.8" r=".77"/>
<circle cx="208.6" cy="124.8" r=".85"/>
<circle cx="208.6" cy="124.8" r=".28"/>
<circle cx="210.4" cy="125.3" r=".78"/>
<circle cx="210.4" cy="125.3" r=".74"/>
<circle cx="212.7" cy="125.4" r=".75"/>
<circle cx="219" cy="128.1" r=".85"/>
<circle cx="219" cy="128.1" r=".76"/>
<circle cx="219" cy="128.2" r=".75"/>
<circle cx="229.8" cy="128.1" r=".78"/>
<circle cx="229.8" cy="128.2" r=".75"/>
<circle cx="229.9" cy="128.2" r=".86"/>
<circle cx="236.1" cy="128.2" r=".74"/>
<circle cx="236.1" cy="128.2" r=".77"/>
<circle cx="236.1" cy="128.1" r=".85"/>
<circle cx="254.6" cy="131.1" r=".81"/>
<circle cx="254.6" cy="131.1" r=".85"/>
<circle cx="347.5" cy="134.6" r="1.18"/>
<circle cx="347.5" cy="134.6" r="1.22"/>
<circle cx="347.5" cy="134.6" r="1.41"/>
<circle cx="347.5" cy="134.6" r="1.56"/>
<circle cx="376.6" cy="134.6" r="1.42"/>
<circle cx="376.6" cy="134.6" r="1.57"/>
<circle cx="376.6" cy="134.6" r="1.22"/>
<circle cx="376.6" cy="134.6" r="1.18"/>
<circle cx="382.9" cy="127.7" r=".79"/>
<circle cx="382.9" cy="127.7" r=".84"/>
<circle cx="383.1" cy="137.1" r=".79"/>
<circle cx="383.1" cy="137.1" r=".85"/>
<circle cx="383.6" cy="125.4" r="1.04"/>
<circle cx="383.6" cy="139.5" r="1.04"/>
<circle cx="383.6" cy="125.4" r=".98"/>
<circle cx="383.6" cy="139.5" r=".98"/>
<circle cx="386" cy="124.9" r=".79"/>
<circle cx="386" cy="124.9" r=".86"/>
<circle cx="390.6" cy="132.5" r="7.6"/>
<circle cx="397.7" cy="125.4" r=".98"/>
<circle cx="397.7" cy="139.5" r=".98"/>
<circle cx="397.7" cy="139.5" r="1.04"/>
<circle cx="397.7" cy="125.4" r="1.04"/>
<circle cx="398.2" cy="127.8" r=".79"/>
<circle cx="347.5" cy="141.5" r="1.17"/>
<circle cx="347.5" cy="141.5" r="1.56"/>
<circle cx="347.5" cy="141.5" r="1.42"/>
<circle cx="347.5" cy="141.5" r="1.22"/>
<circle cx="362.1" cy="141.5" r="1.21"/>
<circle cx="362.1" cy="141.5" r="1.42"/>
<circle cx="362.1" cy="141.5" r="1.57"/>
<circle cx="362.1" cy="141.5" r="1.19"/>
<circle cx="376.6" cy="141.5" r="1.22"/>
<circle cx="376.6" cy="141.5" r="1.19"/>
<circle cx="376.6" cy="141.5" r="1.57"/>
<circle cx="376.6" cy="141.5" r="1.43"/>
<circle cx="385.9" cy="140.2" r=".85"/>
<circle cx="385.9" cy="140.2" r=".79"/>
<circle cx="395.3" cy="140" r=".79"/>
<circle cx="185.7" cy="178.9" r=".46"/>
<circle cx="188.7" cy="167.8" r=".93"/>
<circle cx="188.7" cy="167.8" r=".98"/>
<circle cx="210.6" cy="165.7" r=".34"/>
<circle cx="212.6" cy="165.7" r=".35"/>
<circle cx="217.3" cy="167.8" r=".93"/>
<circle cx="217.3" cy="167.8" r=".98"/>
<circle cx="229.7" cy="165.7" r=".34"/>
<circle cx="245.8" cy="167.8" r=".97"/>
<circle cx="245.8" cy="167.8" r=".94"/>
<circle cx="251.7" cy="178.9" r=".46"/>
<circle cx="185.7" cy="187.5" r=".46"/>
<circle cx="188.7" cy="183.2" r=".86"/>
<circle cx="188.7" cy="198.6" r=".92"/>
<circle cx="188.7" cy="198.6" r=".97"/>
<circle cx="199.1" cy="186.2" r=".98"/>
<circle cx="217.3" cy="183.2" r=".86"/>
<circle cx="217.3" cy="198.6" r=".92"/>
<circle cx="217.3" cy="198.6" r=".97"/>
<circle cx="245.6" cy="183.2" r="3"/>
<circle cx="245.8" cy="198.6" r=".96"/>
<circle cx="245.8" cy="198.6" r=".93"/>
<circle cx="251.7" cy="187.5" r=".46"/>
<circle cx="215.4" cy="206.7" r=".99"/>
<circle cx="250.8" cy="207.3" r=".98"/>
</g>
<path d="M412.4 262.3a2.5 2.5 0 0 0-4.1-1.1 2.5 2.5 0 0 0 1 4.2 2.5 2.5 0 0 0 3.2-2.9l-.1-.2" fill="none" stroke="#000" stroke-width=".3" stroke-dasharray="30.5 1.3 1.3 1.3" stroke-dashoffset="24.5" stroke-linecap="butt"/>
<path d="M414.8 261.5a5 5 0 0 0-8.3-2 5 5 0 0 0 2.2 8.3 5 5 0 0 0 6.2-6l-.1-.3" fill="none" stroke="#000" stroke-width=".3" stroke-dasharray="30.5 1.3 1.3 1.3" stroke-dashoffset="16.7" stroke-linecap="butt"/>
<path d="M362.1 131v14.3" fill="none" stroke="#000" stroke-width=".3" stroke-dasharray="30.5 1.3 1.3 1.3" stroke-dashoffset="25.2"/>
<path d="M244.4 183.2h-.1M245.9 181.8v-.2M245.9 184.6v.2M247.3 183.2h.1" fill="none" stroke="#000" stroke-width=".3" stroke-dasharray="30.5 1.3 1.3 1.3"/>
<path d="M410 255.7v14.9" fill="none" stroke="#000" stroke-width=".3" stroke-dasharray="30.5 1.3 1.3 1.3" stroke-dashoffset="25"/>
<path d="M403.4 263l12.6-.1" fill="none" stroke="#000" stroke-width=".3" stroke-dasharray="30.5 1.3 1.3 1.3" stroke-dashoffset="26.1"/>
<path d="M216 248v5" fill="none" stroke="#000" stroke-width=".3" stroke-dasharray="30.5 1.3 1.3 1.3" stroke-dashoffset="29.9"/>
<path d="M182.6 63.2v29.8M211.6 63.2v29.8M225.9 63.2v29.8M254.9 63.2v29.8" fill="none" stroke="#f00" stroke-width=".3" stroke-dasharray="30.5 1.3 1.3 1.3" stroke-dashoffset="17.5"/>
<g fill="#000">
<path d="M345.1 141.9l-.2 .6-.3-.1z"/>
<path d="M167.4 32.7l.6-.1v.3zM211 32.6l.6 .1-.6 .2zM167.4 37.3l.6-.1v.3zM182 37.2l.6 .1-.6 .2z"/>
<path d="M185.6 53.2l.6-.1v.3zM237 53.1l.6 .1-.6 .2z"/>
<path d="M258.4 55l.6 .1-.6 .1zM254.8 55.1l.6-.1v.2zM225.2 32.6l.6 .1-.6 .2zM211.6 32.7l.6-.1v.3z"/>
<path d="M198 72.3l.6-.1v.3zM224.5 72.2l.6 .1-.6 .2z"/>
<path d="M232.3 63.2l.2 .6h-.3zM232.2 92.4h.3l-.2 .6zM339.4 122.2l.1 .6h-.2zM339.3 143.3h.2l-.1 .6zM265.1 166.1l.2 .6h-.3zM265 199.8h.3l-.2 .6zM261.4 167.8l.2 .6h-.3zM261.3 198h.3l-.2 .6zM163.2 169.8l.1 .6h-.3zM163 220.6h.3l-.1 .6z"/>
<path d="M167.4 118.9l.6-.1v.3zM258.4 118.8l.6 .1-.6 .2zM203 68.6l.6-.2v.3zM219.5 68.4l.6 .2-.6 .1zM225.1 93.8l-.1 .6h.3zM211.6 93.8l-.2 .6h.3zM362.1 147l.6-.1v.3zM378.6 146.9l.6 .1-.6 .2zM167.4 162.4l.6-.2v.4zM188.1 162.2l.6 .2-.6 .2zM188.7 162.4l.6-.2v.4zM216.7 162.2l.6 .2-.6 .2zM188.7 184.1l-.1 .6h.2zM189.7 198.9l.5 .3 .1-.3zM245.9 199.6l-.2 .6h.3z"/>
<path d="M378.9 118l.6 .2-.6 .2zM344.6 118.2l.6-.2v.4z"/>
<path d="M361.5 146.9l.6 .1-.6 .2zM345.1 147l.6-.1v.3zM258.4 162.2l.6 .2-.6 .2zM245.9 162.4l.6-.2v.4z"/>
<path d="M217.3 162.4l.6-.2v.4zM245.3 162.2l.6 .2-.6 .2z"/>
<path d="M356.8 177.7l.6-.2v.3zM355.1 177.5l.6 .2-.6 .1z"/>
<path d="M351.6 180l.2 .6h-.4zM351.4 182.8h.4l-.2 .6z"/>
</g>
<g font-size="6.3">
<text x="282.1" y="250.3">名称</text>
<text x="347.1" y="250.3">图号</text>
<text x="282.1" y="260.3">材质</text>
<text x="347.1" y="260.3">质量</text>
<text x="383.3" y="262.1">视</text>
<text x="383.3" y="269.9">图</text>
<text x="282.1" y="270.3">版次</text>
<text x="347.1" y="270.3">比例</text>
</g>
<g font-size="4.2">
<text x="4.8" y="237.6">注意：1.行走平行度（正面+侧面），450行程内，≤±0.03mm，1000行程内，≤±0.05mm。</text>
<text x="12.2" y="243.3">2.本体形变，450行程内，≤±0.03mm，1000行程内，≤±0.05mm。</text>
<text x="18.6" y="251.3">型号/规格</text>
<text x="70.6" y="251.3">GTH12-50-BR-M40-C4</text>
<text x="301.9" y="249.5">GTH12-50-BR-M40-C4</text>
<text x="14.4" y="258.3">螺杆型号/规格</text>
<text x="19.7" y="263.9">有效行程</text>
<text x="63.7" y="258.3">1605</text>
<text x="87.6" y="263.9">50</text>
<text x="89.9" y="258.3">1610</text>
<text x="111.7" y="258.3">1620</text>
<text x="19.7" y="269.5">精度等级</text>
<text x="87.6" y="269.5">C7</text>
<text x="259" y="267">2022/9/29</text>
<text x="19.7" y="275.2">马达容量</text>
<text x="74.9" y="275.2">400W（无刹车）</text>
<text x="15.5" y="280.8">重复定位精度</text>
<text x="86.7" y="280.8">0.02</text>
<text x="9.1" y="286.4">感应开关方式及数量</text>
<text x="72.7" y="286.4">外挂型三只（C4）</text>
<text x="15.5" y="292">建议最快速度</text>
<text x="60.5" y="292">250MM/S</text>
<text x="86.7" y="292">500MM/S</text>
<text x="107.4" y="292">1000MM/S</text>
</g>
<g font-size="4.1">
<text x="374.2" y="179.5">I</text>
<text x="249.6" y="184.8">I</text>
<text x="368.1" y="184.7">2 : 3.5</text>
</g>
<g font-size="3.5">
<text x="171.3" y="34">154.50 滑台原始位置</text>
<text x="229.5" y="34">50 有效行程</text>
<text x="134.1" y="38.6">53 滑台极限位置 1</text>
<text x="213.8" y="54.5">182</text>
<text x="261.8" y="56.3">14.50 滑台极限位置 1</text>
<text x="214.7" y="69.8">60</text>
<text x="214.7" y="73.6">95</text>
<text x="233.6" y="80.5" transform="rotate(-90 233.6 80.5)">104</text>
<text x="184" y="101.1">2 x</text>
<text x="194.4" y="101.1">6 H7</text>
<text x="207.6" y="101.1">8</text>
<text x="226.7" y="101.1">8 x M6 贯穿</text>
<text x="359.5" y="119.4">122</text>
<text x="204.5" y="120.2">320.50</text>
<text x="340.7" y="133.6" transform="rotate(-90 340.7 133.6)">76</text>
<text x="330.9" y="147">基准面</text>
<text x="349.1" y="148.3">59.50</text>
<text x="369.4" y="148.3">60</text>
<text x="174.3" y="163.6">74.50</text>
<text x="198.1" y="163.6">100</text>
<text x="226.8" y="163.6">100</text>
<text x="248.6" y="163.6">46</text>
<text x="360.4" y="178.9">2</text>
<text x="262.7" y="184.7" transform="rotate(-90 262.7 184.7)">108</text>
<text x="266.4" y="184.7" transform="rotate(-90 266.4 184.7)">120</text>
<text x="190.3" y="187.5">2 x</text>
<text x="200.7" y="187.5">6 H7</text>
<text x="213.9" y="187.5">6</text>
<text x="356.4" y="191.4" transform="rotate(-90 356.4 191.4)">6</text>
<text x="349.4" y="195.7" transform="rotate(-90 349.4 195.7)">+0.012</text>
<text x="352.9" y="193.9" transform="rotate(-90 352.9 193.9)">0</text>
<text x="164.4" y="198.4" transform="rotate(-90 164.4 198.4)">180</text>
<text x="352.9" y="199.2" transform="rotate(-90 352.9 199.2)">6</text>
<text x="213.7" y="204.4">2 x M8</text>
<text x="217.1" y="208">6.5 贯穿</text>
<text x="230.4" y="204.4">16</text>
<text x="247.5" y="205">4 x M8</text>
<text x="252.5" y="208.5">6.5 贯穿</text>
<text x="264.1" y="205">16</text>
<text x="221.4" y="246.8">1</text>
<text x="221.4" y="251.8">2</text>
<text x="218.8" y="256.8">序号</text>
<text x="232.2" y="256.8">修 订 版 次</text>
<text x="257.5" y="256.8">设计变更编号</text>
<text x="228.2" y="261.8">设</text>
<text x="240.1" y="261.8">计</text>
<text x="252" y="261.8">变</text>
<text x="263.9" y="261.8">更</text>
<text x="219.1" y="266.7">设 计</text>
<text x="366.6" y="269.3">1:3.5</text>
<text x="219.1" y="271.7">校 核</text>
<text x="219.1" y="276.7">批 准</text>
<text x="222.9" y="282.7">技术要求：</text>
<text x="231.8" y="287.3">1、未标注公差全部 0.1</text>
<text x="231.7" y="291.8">2、未标注倒角全部C0.3</text>
</g>
</svg>
